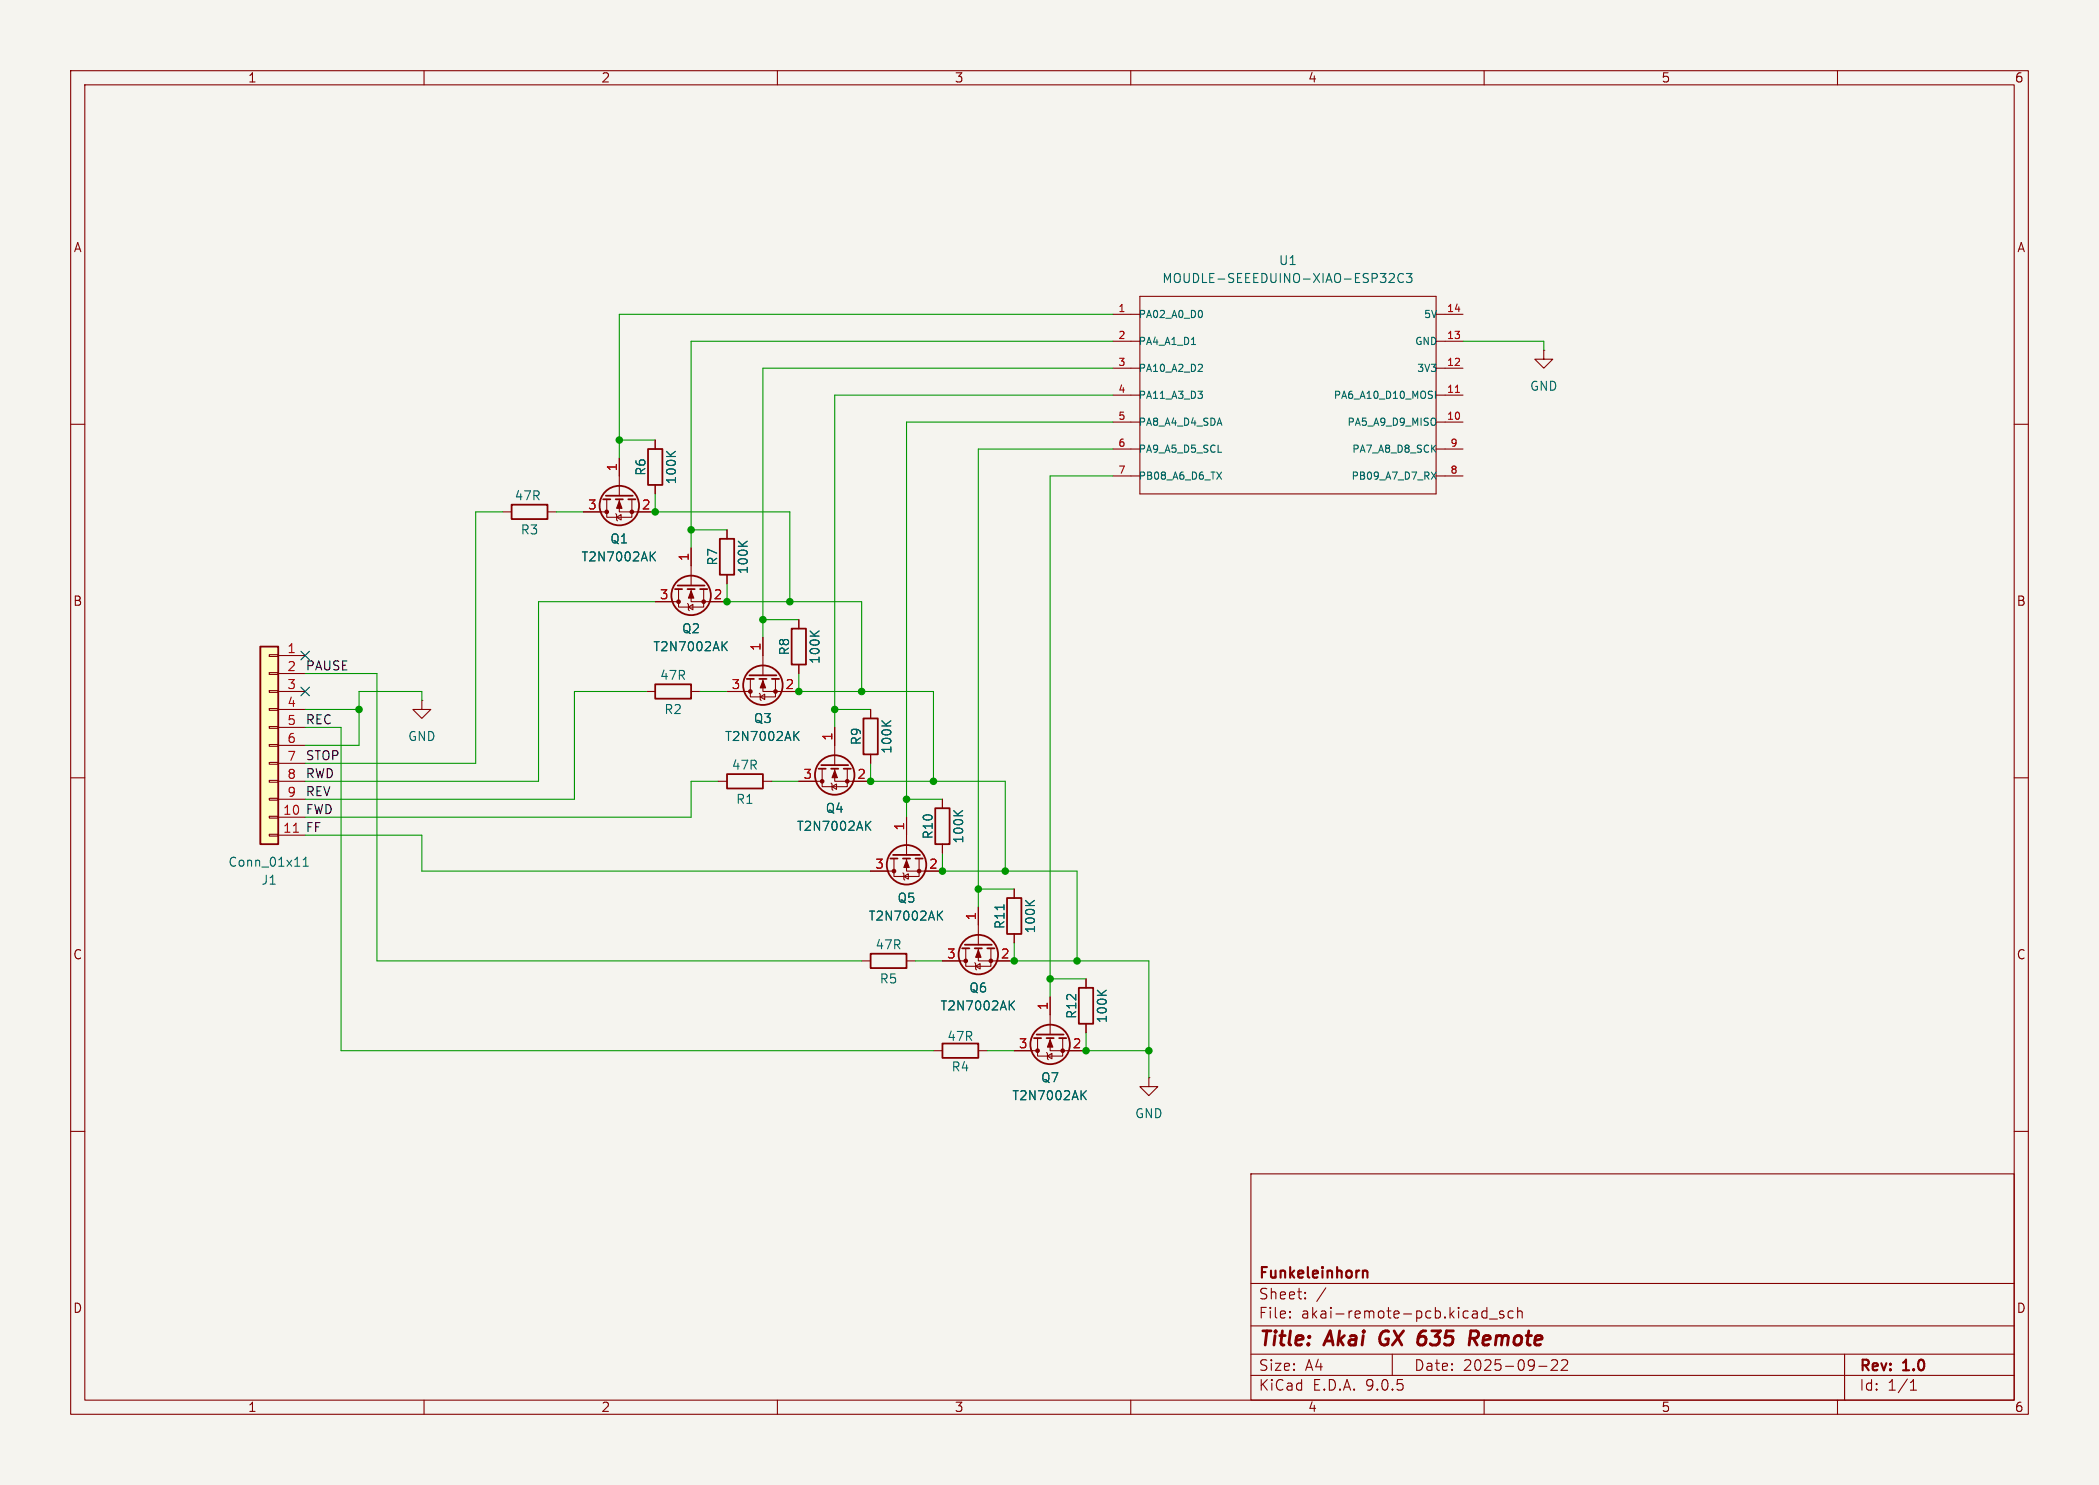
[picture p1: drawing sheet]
<svg xmlns="http://www.w3.org/2000/svg" width="297mm" height="210mm" viewBox="0 0 297 210" stroke-linecap="round" stroke-linejoin="round" font-family="sans-serif">
<path d="M0 0h297v210h-297z" fill="#f5f4ef" stroke="#f5f4ef" stroke-width=".14"/>
<g fill="none" stroke="#840000" stroke-width=".15">
<path d="M10 10h277v190h-277zM12 12h273v186h-273zM60 10v2M110 10v2M160 10v2M210 10v2M260 10v2M157.5 44.5h3.8M157.5 48.3h3.8M157.5 52.1h3.8M157.5 55.9h3.8M157.5 59.7h3.8"/>
<path d="M161.3 41.9h41.9v28h-41.9zM203.2 44.5h3.8M203.2 48.3h3.8M203.2 52.1h3.8M203.2 55.9h3.8M203.2 59.7h3.8M218.4 49.5v1.3h1.3l-1.3 1.3-1.2-1.3h1.2M218.4 49.5h.1M10 60h2M157.5 63.5h3.8M157.5 67.3h3.8M203.2 63.5h3.8"/>
<path d="M203.2 67.3h3.8M285 60h2M10 110h2M133.3 113v1.3M133.3 119.4v1.3M285 110h2M153.7 138.4v1.3M132.1 148.6h1.2M138.4 148.6h1.3M143.5 148.6h3.3M146.8 146.8v2.6h3.6v-2.6M148.1 148.8l.1 .2v.7l.1 .2"/>
<path d="M148.2 149.4l.6-.4v.7zM148.6 146.8v1.8h5.1M148.6 141v5.3M153.7 144.8v1.3M162.6 152.4v1.3h1.2l-1.2 1.2-1.3-1.2h1.3M162.6 152.4h.1M10 160h2M177 166h108v32h-108zM285 160h2M60 198v2M110 198v2M160 198v2"/>
<path d="M177 194.5h108M177 191.5h108M177 187.5h108M177 181.5h108M182.5 186.3h.1l-.1 .1M182.5 186.3v.1M182.5 185.5v.1M182.5 185.5h.1l-.1 .1M184.7 183.6v.1M184.7 183.6h-.1l.1 .1M184.7 182.8v.1M184.7 182.8h-.1l.1 .1"/>
<path d="M187.6 182.1l-1.3 2M197 191.5v3M210 198v2M210.4 184.9v1.5M210.4 185.5l-.4-.1-.3 .3v.4l.1 .2 .2 .1 .4-.1M210.7 186.5h1.2M212.7 185.5l-.3-.1-.2 .2v.2l.5 .2 .1 .1-.1 .2-.1 .1-.4-.1M214.1 185.5l-.4-.1-.3 .3v.4l.1 .2 .2 .1 .4-.1M214.7 185.5a.37 .37 0 0 1 .7 .1v.8M214.7 184.9v1.5M217.7 193.2h1.2M219.5 192.4l.2-.1 .5 .1a.41 .41 0 0 1 .1 .5l-.8 .9h.9"/>
<path d="M221 192.4l.2-.1 .5 .1a.41 .41 0 0 1 0 .5l-.8 .9h.9M260 198v2M261 191.5v6.5M270.3 196.6h.9M270.3 195.5l.4-.4v1.5"/>
</g>
<path d="M195.5 188.5a1.27 1.27 0 0 0 0 1.6M208 189.3h.8a.55 .55 0 0 0 .4-.5 .55 .55 0 0 0-.3-.6h-.8l-.2 2M208.5 189.3l.5 .9" fill="none" stroke="#840000" stroke-width=".4"/>
<path d="M192.9 179.8l.2-.1 .3 .1 .1 .9" fill="none" stroke="#840000" stroke-width=".3"/>
<g fill="none" stroke="#840000" stroke-width=".25">
<path d="M132.3 114.3h2.1v5.1h-2.1zM152.7 139.7h2v5.1h-2zM133.3 147.6h5.1v2h-5.1zM146.3 146.8h1M146.7 146.3h3.8M148.1 146.8h1M149.9 146.8h1"/>
<circle cx="148.6" cy="147.7" r="2.79"/>
</g>
<g fill="none" stroke="#006464" stroke-width=".15">
<path d="M196.6 38.7h.5l.1 .1 .1 .2-.1 .2-.7 .7h.8M198.6 38.8a.51 .51 0 0 0-.7 0 .51 .51 0 0 0-.1 .6 .48 .48 0 0 0 .2 .5 .48 .48 0 0 0 .6-.1M199 38.7h.8l-.4 .5 .3 .1v.5l-.2 .1h-.3l-.2-.1M168.6 48.7h.6M169.5 55.3h.6l-.3 .4M169.9 51.5l.2 .2v.3l-.6 .5h.6M170 44l.1 .3-.1 .5M170 55.8l.1 .1-.1 .4M203.1 59.3v.7M203.1 55.3v1M172.2 66.8l.6 1M172.4 64h.4"/>
<path d="M172.8 66.8l-.6 1M202.5 66.8l.7 1M203.2 66.8l-.7 1M134.9 114.6l.8 .8M136.2 114.6l-.7 .6M153.2 154.8l.5 .7M153.7 154.2l-.7 .8M155.3 140l.7 .8M156.5 140l-.7 .6"/>
</g>
<g fill="#840000" stroke="#840000" stroke-width=".15">
<path d="M148.6 147.1l.4 1h-.8z"/>
<circle cx="146.8" cy="148.6" r=".25"/>
<circle cx="150.4" cy="148.6" r=".25"/>
</g>
<path d="M205.9 55.5h.6" fill="none" stroke="#a90000" stroke-width=".15"/>
<path d="M36.8 91.4h2.6v28h-2.6z" fill="#ffffc2"/>
<g fill="none" stroke="#840000" stroke-width=".25">
<path d="M72.4 71.4h5.1v2h-5.1zM85.3 70.6h1.1M85.7 70.1h3.8M87.1 70.6h1M88.9 70.6h1M91.7 63.5h2v5.1h-2zM101.9 76.2h2v5.1h-2zM36.8 91.4h2.6v28h-2.6zM92.7 96.8h5.1v2h-5.1zM95.5 83.3h1M95.9 82.8h3.8M97.3 83.3h1"/>
<path d="M99.1 83.3h1M105.7 96h1M106 95.5h3.9M107.4 96h1.1M109.2 96h1M112 88.9h2v5.1h-2zM102.9 109.5h5v2h-5zM115.8 108.7h1M116.2 108.2h3.8M117.6 108.7h1M119.4 108.7h1M122.2 101.6h2v5.1h-2z"/>
<path d="M123.2 134.9h5.1v2h-5.1zM126 121.4h1M126.4 120.9h3.8M127.8 121.4h1M129.5 121.4h1.1M136.1 134.1h1.1M136.5 133.6h3.8M137.9 134.1h1M139.7 134.1h1M142.5 127h2v5.1h-2z"/>
<circle cx="87.6" cy="71.5" r="2.79"/>
<circle cx="97.8" cy="84.2" r="2.79"/>
<circle cx="107.9" cy="96.9" r="2.79"/>
<circle cx="118.1" cy="109.6" r="2.79"/>
<circle cx="128.3" cy="122.3" r="2.79"/>
<circle cx="138.4" cy="135" r="2.79"/>
</g>
<g fill="none" stroke="#840000" stroke-width=".15">
<path d="M71.1 72.4h1.3M77.5 72.4h1.2M82.5 72.4h3.4M85.9 70.6v2.6h3.5v-2.6M87.1 72.6l.1 .2v.7l.2 .2M87.2 73.2l.7-.4v.7zM87.6 70.6v1.8h5.1M87.6 64.8v5.3M92.7 62.2v1.3M92.7 68.6v1.3M97.8 77.5v5.3M102.9 74.9v1.3"/>
<path d="M38.1 92.6h1.3v.2h-1.3zM38.1 95.1h1.3v.3h-1.3zM38.1 97.7h1.3v.2h-1.3zM39.4 92.7h3.8M39.4 95.3h3.8M39.4 97.8h3.8M59.7 99.1v1.2h1.3l-1.3 1.3-1.3-1.3h1.3M59.7 99.1h.1M91.4 97.8h1.3M92.7 85.1h3.3M96 83.3v2.6h3.6v-2.6M97.3 85.3l.1 .2v.7l.1 .2"/>
<path d="M97.4 85.9l.6-.4v.7zM97.8 83.3v1.8h5.1M97.8 97.8h1.3M102.9 97.8h3.3M102.9 81.3v1.3M106.2 96v2.6h3.5v-2.6M107.4 98l.2 .2v.7l.1 .2M107.6 98.6l.6-.4v.7zM107.9 96v1.8h5.1M107.9 90.2v5.3M113 87.6v1.3M113 94v1.3"/>
<path d="M38.1 100.2h1.3v.3h-1.3zM38.1 102.7h1.3v.3h-1.3zM38.1 105.3h1.3v.2h-1.3zM38.1 107.8h1.3v.3h-1.3zM38.1 110.4h1.3v.2h-1.3zM38.1 112.9h1.3v.3h-1.3zM38.1 115.4h1.3v.3h-1.3zM38.1 118h1.3v.2h-1.3zM39.4 100.3h3.8M39.4 102.9h3.8M39.4 105.4h3.8M39.4 108h3.8"/>
<path d="M39.4 110.5h3.8M39.4 113h3.8M39.4 115.6h3.8M39.4 118.1h3.8M101.6 110.5h1.3M107.9 110.5h1.3M113 110.5h3.3M116.3 108.7v2.6h3.6v-2.6M117.6 110.7l.1 .2v.7l.2 .2M117.7 111.3l.7-.4v.7zM118.1 108.7v1.8h5.1M118.1 102.9v5.3"/>
<path d="M123.2 100.3v1.3M123.2 106.7v1.3M128.3 115.6v5.3M133.3 113v1.3M133.3 119.4v1.3M121.9 135.9h1.3M123.2 123.2h3.3M126.5 121.4v2.6h3.5v-2.6M127.8 123.4l.1 .2v.7l.1 .2M127.9 124l.6-.4v.7zM128.3 121.4v1.8h5M128.3 135.9h1.2"/>
<path d="M133.3 135.9h3.4M136.7 134.1v2.6h3.5v-2.6M137.9 136.1l.1 .2v.7l.2 .2M138 136.7l.7-.4v.7zM138.4 134.1v1.8h5.1M138.4 128.3v5.3M143.5 125.7v1.3M143.5 132.1v1.3M153.7 138.4v1.3M143.5 148.6h2.5M148.6 141v2.5M151.1 148.6h2.6"/>
<path d="M153.7 144.8v1.3"/>
</g>
<path d="M41.5 117.7h.7" fill="none" stroke="#a90000" stroke-width=".15"/>
<g fill="none" stroke="#006464" stroke-width=".15">
<path d="M92.2 78.6l.5 .7M92.7 78l-.7 .8M94.3 63.8l.7 .8M95.6 63.8l-.8 .6M104.5 76.5l.7 .8M105.7 76.5l-.7 .6M102.4 91.3l.5 .7M102.9 90.7l-.7 .8M114.6 89.2l.8 .8M115.9 89.2l-.7 .6M112.5 104l.6 .7M113.1 103.4l-.8 .8"/>
<path d="M122.7 116.7l.5 .7M123.2 116.1l-.7 .8M124.8 101.9l.7 .8M126.1 101.9l-.8 .6M134.9 114.6l.8 .8M136.2 114.6l-.7 .6M42.9 122.5h.7M42.9 121.6l.4-.4v1.3M132.8 129.4l.6 .7M133.4 128.8l-.7 .8M142.1 127.9v.8M145.1 127.3l.7 .8"/>
<path d="M146.4 127.3l-.8 .6M143 142.1l.5 .7M143.5 141.5l-.7 .8M153.2 154.8l.5 .7M153.7 154.2l-.7 .8M155.3 140l.7 .8M156.5 140l-.7 .6"/>
</g>
<g fill="#840000" stroke="#840000" stroke-width=".15">
<path d="M138.4 134.4l.4 1h-.8z"/>
<path d="M97.8 83.6l.4 1h-.8z"/>
<path d="M87.6 70.9l.4 1h-.8z"/>
<path d="M128.3 121.7l.4 1h-.8z"/>
<path d="M118.1 109l.4 1h-.8z"/>
<path d="M107.9 96.3l.4 1h-.7z"/>
<circle cx="136.7" cy="135.9" r=".25"/>
<circle cx="140.2" cy="135.9" r=".25"/>
<circle cx="96" cy="85.1" r=".25"/>
<circle cx="99.6" cy="85.1" r=".25"/>
<circle cx="85.9" cy="72.4" r=".25"/>
<circle cx="89.4" cy="72.4" r=".25"/>
<circle cx="126.5" cy="123.2" r=".25"/>
<circle cx="130" cy="123.2" r=".25"/>
<circle cx="116.3" cy="110.5" r=".25"/>
<circle cx="119.9" cy="110.5" r=".25"/>
<circle cx="106.2" cy="97.8" r=".25"/>
<circle cx="109.7" cy="97.8" r=".25"/>
</g>
<g fill="none" stroke="#009600" stroke-width=".15">
<path d="M157.5 44.5h-69.9v20.3M157.5 48.3h-59.7v29.2M157.5 52.1h-49.6v38.1M157.5 59.7h-29.2v55.9M157.5 55.9h-39.4v47M207 48.3h11.4v1.2M71.1 72.4h-3.8v35.6h-24.1M78.7 72.4h3.8M87.6 62.2h5.1M92.7 69.9v2.5h19.1v12.7M97.8 74.9h5.1M157.5 63.5h-19.1v64.8"/>
<path d="M157.5 67.3h-8.9v73.7M43.2 95.3h10.1v40.6h68.6M59.7 99.1v-1.3h-8.9v7.6h-7.6M91.4 97.8h-10.1v15.2h-38.1M92.7 85.1h-16.5v25.4h-33M99.1 97.8h3.8M102.9 82.6v2.5h19v12.7M107.9 87.6h5.1M113 95.3v2.5h19.1v12.7M43.2 102.9h5.1v45.7h83.8M43.2 100.3h7.6M43.2 118.1h16.5v5.1h63.5"/>
<path d="M101.6 110.5h-3.8v5.1h-54.6M109.2 110.5h3.8M118.1 100.3h5.1M123.2 108v2.5h19v12.7M128.3 113h5M129.5 135.9h3.8M133.3 120.7v2.5h19.1v12.7M138.4 125.7h5.1M143.5 133.4v2.5h19.1v16.5M148.6 138.4h5.1M139.7 148.6h3.8M153.7 146.1v2.5h8.9"/>
</g>
<path d="M42.6 92.1l1.2 1.2M42.6 97.2l1.2 1.2M43.8 92.1l-1.2 1.2M43.8 97.2l-1.2 1.2" fill="none" stroke="#000084" stroke-width=".15"/>
<g fill="#009600" stroke="#009600" stroke-width=".15">
<circle cx="113" cy="97.8" r=".46"/>
<circle cx="97.8" cy="74.9" r=".46"/>
<circle cx="87.6" cy="62.2" r=".46"/>
<circle cx="107.9" cy="87.6" r=".46"/>
<circle cx="102.9" cy="85.1" r=".46"/>
<circle cx="133.3" cy="123.2" r=".46"/>
<circle cx="142.2" cy="123.2" r=".46"/>
<circle cx="128.3" cy="113" r=".46"/>
<circle cx="123.2" cy="110.5" r=".46"/>
<circle cx="148.6" cy="138.4" r=".46"/>
<circle cx="152.4" cy="135.9" r=".46"/>
<circle cx="143.5" cy="135.9" r=".46"/>
<circle cx="138.4" cy="125.7" r=".46"/>
<circle cx="162.6" cy="148.6" r=".46"/>
<circle cx="153.7" cy="148.6" r=".46"/>
<circle cx="132.1" cy="110.5" r=".46"/>
<circle cx="118.1" cy="100.3" r=".46"/>
<circle cx="121.9" cy="97.8" r=".46"/>
<circle cx="50.8" cy="100.3" r=".46"/>
<circle cx="92.7" cy="72.4" r=".46"/>
<circle cx="111.8" cy="85.1" r=".46"/>
</g>
<g font-size="2.8" fill="#840000">
<text x="178" y="190.9">Title:</text>
<text x="187.7" y="190.9">Akai</text>
<text x="196.1" y="190.9">GX 635</text>
<text x="210.3" y="190.9">Remote</text>
</g>
<g font-size="2.1" fill="#840000">
<text x="178" y="184">Sheet:</text>
<text x="178" y="181.2">Funkeleinhorn</text>
<text x="178" y="186.7">File:</text>
<text x="184.1" y="186.7">akai-remote-pcb.kicad_sch</text>
<text x="178" y="196.9">KiCad</text>
<text x="178" y="194.1">Size:</text>
<text x="184.7" y="194.1">A4</text>
<text x="185.7" y="196.9">E.D.A.</text>
<text x="193.3" y="196.9">9.0.5</text>
<text x="200" y="194.1">Date:</text>
<text x="207" y="194.1">2025-09-22</text>
<text x="263" y="194.3">Rev:</text>
<text x="263" y="196.9">Id:</text>
<text x="267.1" y="196.9">1/1</text>
<text x="269.4" y="194.3">1.0</text>
</g>
<g font-size="1.8" fill="#840000">
<text x="35" y="11.9">1</text>
<text x="85" y="11.9">2</text>
<text x="135" y="11.9">3</text>
<text x="185" y="11.9">4</text>
<text x="235" y="11.9">5</text>
<text x="285" y="11.9">6</text>
<text x="10.3" y="35.9">A</text>
<text x="285.3" y="35.9">A</text>
<text x="10.3" y="85.9">B</text>
<text x="285.3" y="85.9">B</text>
<text x="10.3" y="135.9">C</text>
<text x="285.3" y="135.9">C</text>
<text x="10.3" y="185.9">D</text>
<text x="285.3" y="185.9">D</text>
<text x="35" y="199.9">1</text>
<text x="85" y="199.9">2</text>
<text x="135" y="199.9">3</text>
<text x="185" y="199.9">4</text>
<text x="235" y="199.9">5</text>
<text x="285" y="199.9">6</text>
</g>
<g font-size="1.8" fill="#006464">
<text x="164.4" y="40.2">MOUDLE-SEEEDUINO-XIAO-ESP32C3</text>
<text x="180.9" y="37.7">U1</text>
<text x="216.4" y="55.5">GND</text>
<text x="72.7" y="71">47R</text>
<text x="91.5" y="67.4" transform="rotate(-90 91.5 67.4)">R6</text>
<text x="95.9" y="68.6" transform="rotate(-90 95.9 68.6)">100K</text>
<text x="73.6" y="75.8">R3</text>
<text x="86.3" y="77.1">Q1</text>
<text x="82.2" y="79.6">T2N7002AK</text>
<text x="101.7" y="80.1" transform="rotate(-90 101.7 80.1)">R7</text>
<text x="106" y="81.3" transform="rotate(-90 106 81.3)">100K</text>
<text x="96.4" y="89.8">Q2</text>
<text x="92.3" y="92.3">T2N7002AK</text>
<text x="111.9" y="92.8" transform="rotate(-90 111.9 92.8)">R8</text>
<text x="116.2" y="94" transform="rotate(-90 116.2 94)">100K</text>
<text x="93.3" y="96.4">47R</text>
<text x="93.9" y="101.2">R2</text>
<text x="57.7" y="105">GND</text>
<text x="102.5" y="105">T2N7002AK</text>
<text x="106.6" y="102.5">Q3</text>
<text x="122" y="105.5" transform="rotate(-90 122 105.5)">R9</text>
<text x="126.3" y="106.7" transform="rotate(-90 126.3 106.7)">100K</text>
<text x="103.5" y="109.1">47R</text>
<text x="104.1" y="113.9">R1</text>
<text x="112.7" y="117.7">T2N7002AK</text>
<text x="116.7" y="115.2">Q4</text>
<text x="132.2" y="118.8" transform="rotate(-90 132.2 118.8)">R10</text>
<text x="136.5" y="119.4" transform="rotate(-90 136.5 119.4)">100K</text>
<text x="32.2" y="122.8">Conn_01x11</text>
<text x="36.9" y="125.3">J1</text>
<text x="122.8" y="130.4">T2N7002AK</text>
<text x="126.9" y="127.9">Q5</text>
<text x="142.3" y="131.5" transform="rotate(-90 142.3 131.5)">R11</text>
<text x="123.8" y="134.5">47R</text>
<text x="146.7" y="132.1" transform="rotate(-90 146.7 132.1)">100K</text>
<text x="124.4" y="139.3">R5</text>
<text x="133" y="143.1">T2N7002AK</text>
<text x="137.1" y="140.6">Q6</text>
<text x="133.9" y="147.4">47R</text>
<text x="152.5" y="144.2" transform="rotate(-90 152.5 144.2)">R12</text>
<text x="156.8" y="144.8" transform="rotate(-90 156.8 144.8)">100K</text>
<text x="134.5" y="151.7">R4</text>
<text x="143.1" y="155.8">T2N7002AK</text>
<text x="147.2" y="153.3">Q7</text>
<text x="160.5" y="158.3">GND</text>
</g>
<g font-size="1.8" fill="#a90000">
<text x="87.4" y="66.7" transform="rotate(-90 87.4 66.7)">1</text>
<text x="83.1" y="72.1">3</text>
<text x="90.7" y="72.1">2</text>
<text x="97.5" y="79.4" transform="rotate(-90 97.5 79.4)">1</text>
<text x="93.3" y="84.8">3</text>
<text x="100.9" y="84.8">2</text>
<text x="40.6" y="92.5">1</text>
<text x="40.6" y="95">2</text>
<text x="107.7" y="92.1" transform="rotate(-90 107.7 92.1)">1</text>
<text x="40.6" y="97.5">3</text>
<text x="40.6" y="100.1">4</text>
<text x="103.4" y="97.5">3</text>
<text x="111.1" y="97.5">2</text>
<text x="40.6" y="102.6">5</text>
<text x="40.6" y="105.2">6</text>
<text x="40.6" y="107.7">7</text>
<text x="117.9" y="104.8" transform="rotate(-90 117.9 104.8)">1</text>
<text x="40.6" y="110.2">8</text>
<text x="40.6" y="112.8">9</text>
<text x="113.6" y="110.2">3</text>
<text x="121.2" y="110.2">2</text>
<text x="40" y="115.3">10</text>
<text x="40" y="117.9">11</text>
<text x="128" y="117.5" transform="rotate(-90 128 117.5)">1</text>
<text x="123.8" y="122.9">3</text>
<text x="131.4" y="122.9">2</text>
<text x="138.2" y="130.2" transform="rotate(-90 138.2 130.2)">1</text>
<text x="133.9" y="135.6">3</text>
<text x="141.5" y="135.6">2</text>
<text x="148.3" y="142.9" transform="rotate(-90 148.3 142.9)">1</text>
<text x="144.1" y="148.3">3</text>
<text x="151.7" y="148.3">2</text>
</g>
<g font-size="1.8" fill="#0f0f0f">
<text x="43.2" y="94.9">PAUSE</text>
<text x="43.2" y="102.5">REC</text>
<text x="43.2" y="107.6">STOP</text>
<text x="43.2" y="112.7">REV</text>
<text x="43.2" y="110.1">RWD</text>
<text x="43.2" y="117.8">FF</text>
<text x="43.2" y="115.2">FWD</text>
</g>
<g font-size="1.4" fill="#a90000">
<text x="158.1" y="44.2">1</text>
<text x="204.6" y="44.2">14</text>
<text x="158.1" y="48">2</text>
<text x="158.1" y="51.8">3</text>
<text x="204.6" y="48">13</text>
<text x="204.6" y="51.8">12</text>
<text x="158.1" y="55.6">4</text>
<text x="158.1" y="59.4">5</text>
<text x="204.6" y="55.6">11</text>
<text x="204.6" y="59.4">10</text>
<text x="158.1" y="63.2">6</text>
<text x="205.1" y="63.2">9</text>
<text x="158.1" y="67.1">7</text>
<text x="205.1" y="67.1">8</text>
</g>
<g font-size="1.4" fill="#006464">
<text x="161" y="45.2">PA02_A0_D0</text>
<text x="201.4" y="45.2">5V</text>
<text x="161" y="49">PA4_A1_D1</text>
<text x="161" y="52.8">PA10_A2_D2</text>
<text x="200.1" y="49">GND</text>
<text x="200.4" y="52.8">3V3</text>
<text x="161" y="56.6">PA11_A3_D3</text>
<text x="188.6" y="56.6">PA6_A10_D10_MOSI</text>
<text x="161" y="60.4">PA8_A4_D4_SDA</text>
<text x="161" y="64.2">PA9_A5_D5_SCL</text>
<text x="190.5" y="60.4">PA5_A9_D9_MISO</text>
<text x="191.2" y="64.2">PA7_A8_D8_SCK</text>
<text x="161" y="68">PB08_A6_D6_TX</text>
<text x="191.1" y="68">PB09_A7_D7_RX</text>
</g>
</svg>
